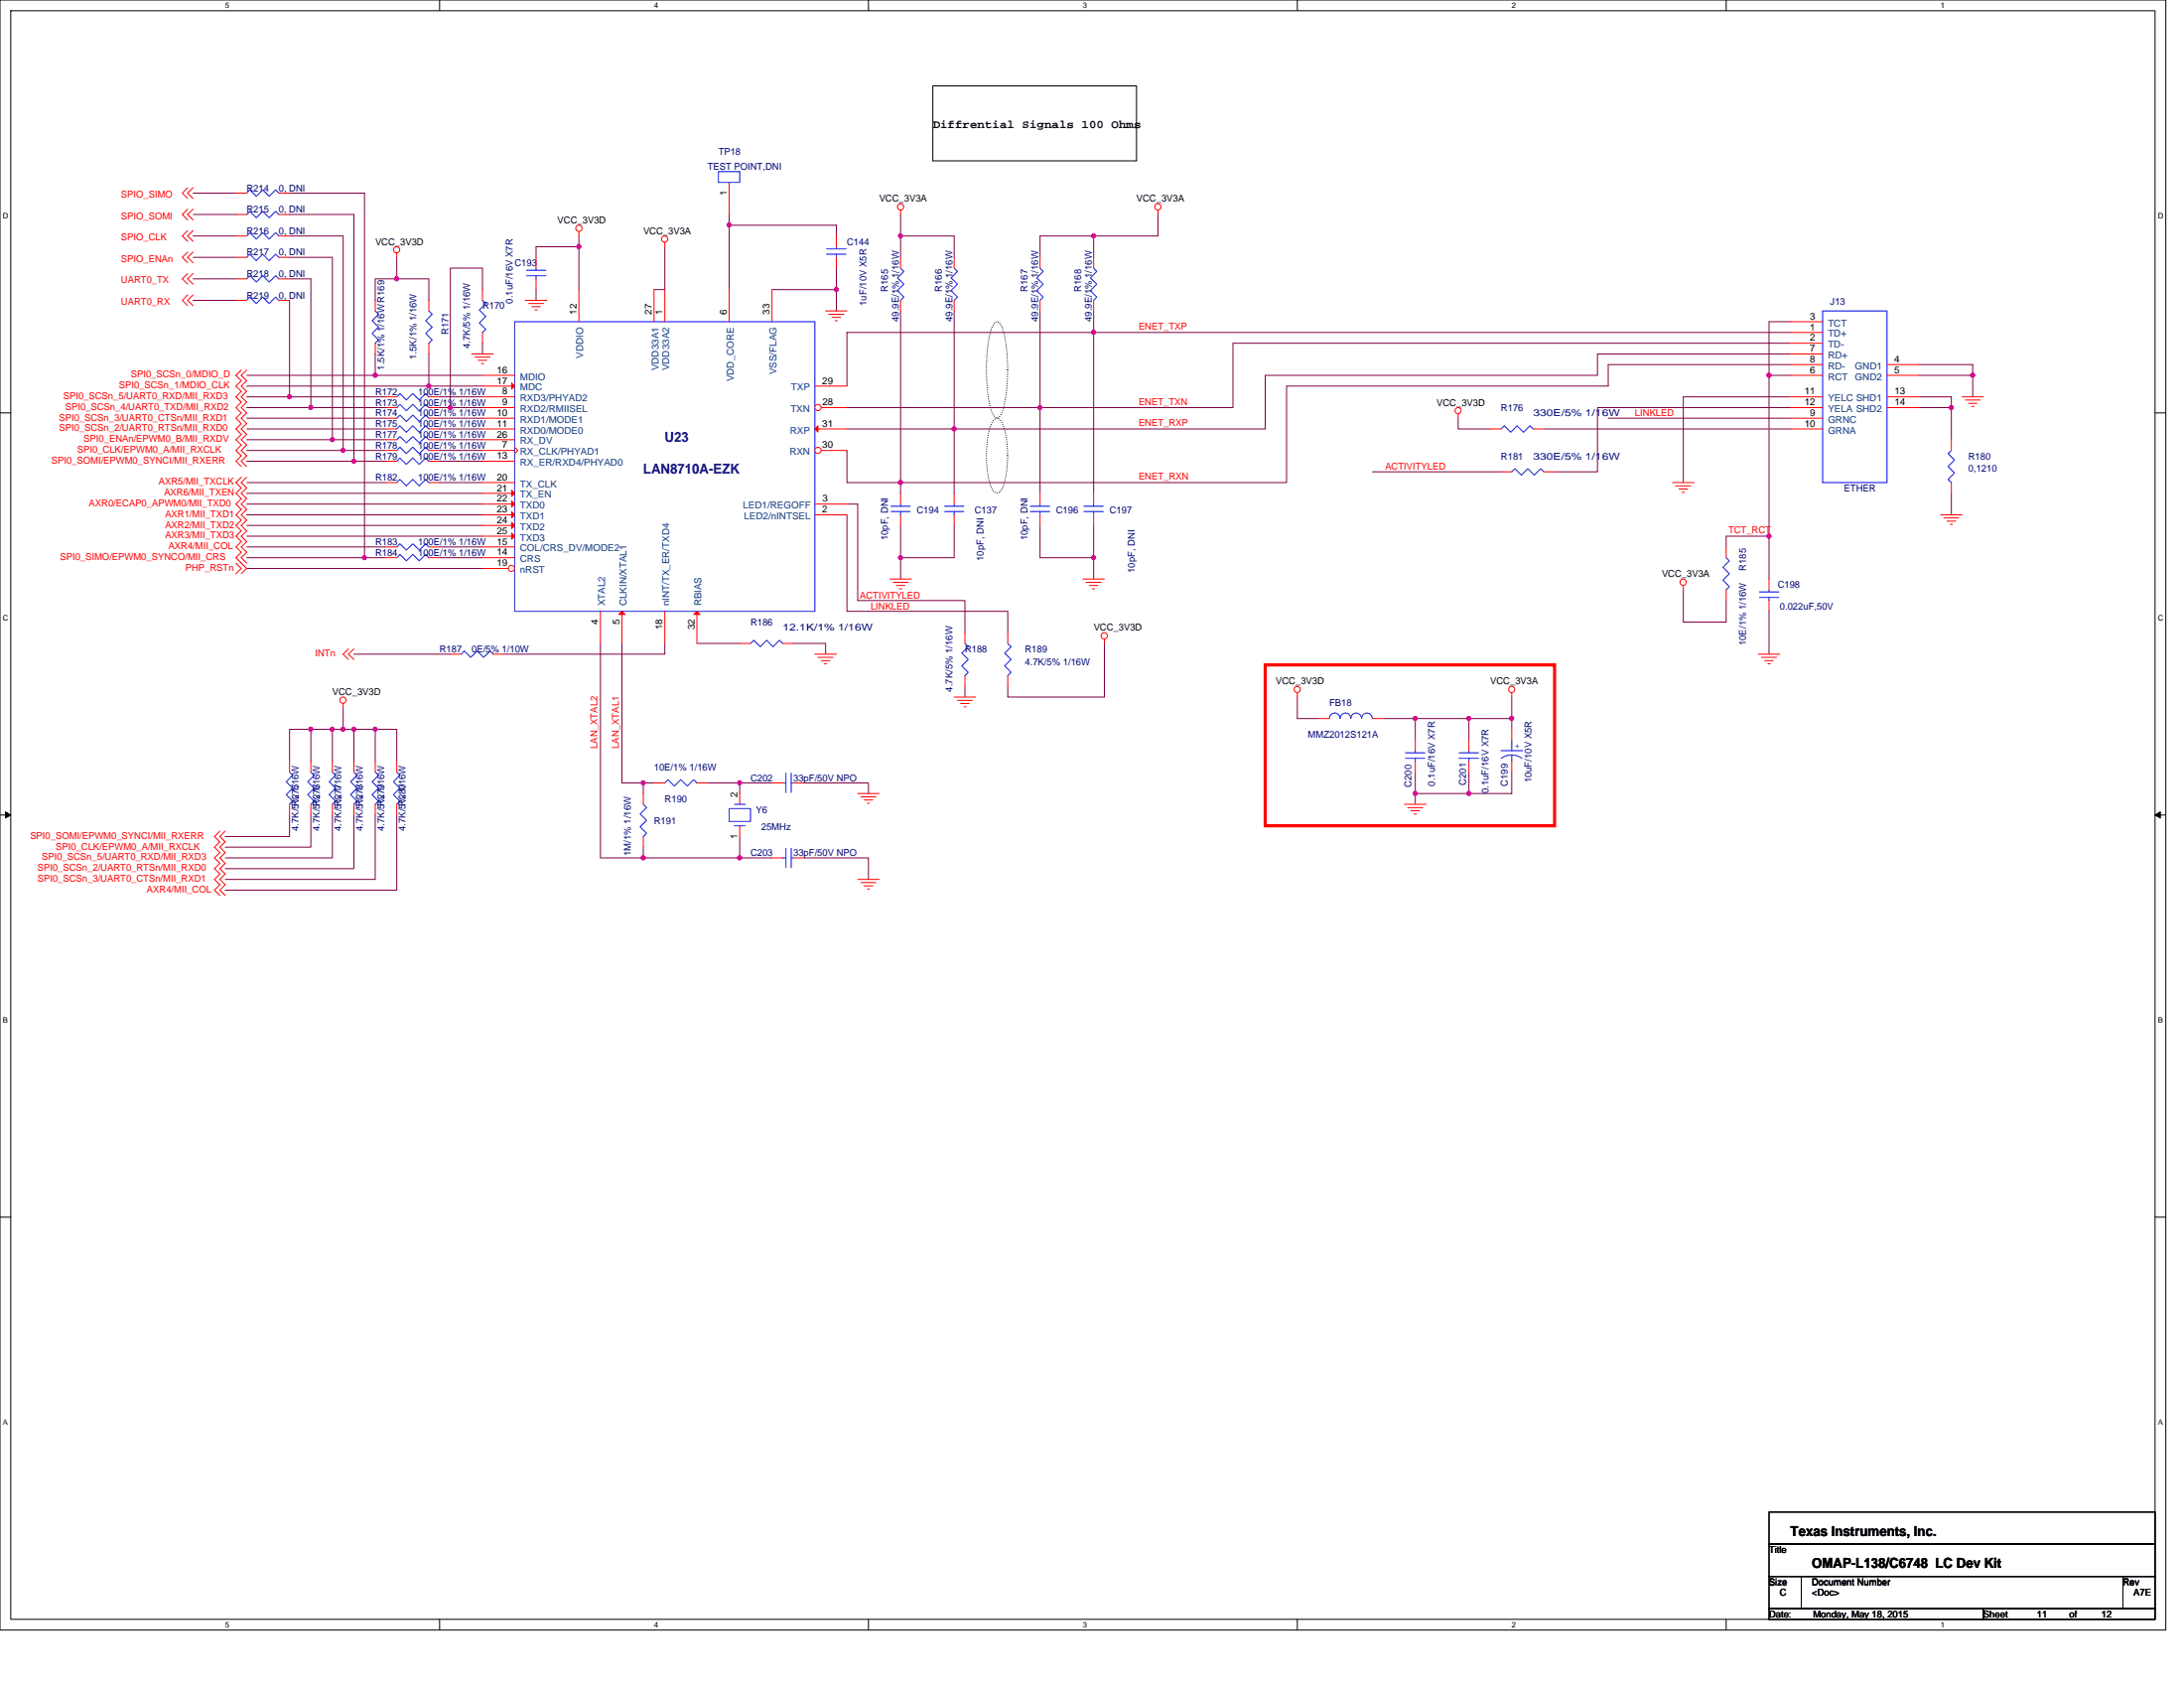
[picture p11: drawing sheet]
<svg xmlns="http://www.w3.org/2000/svg" width="279mm" height="216mm" viewBox="0 0 279 216" stroke-linecap="round" stroke-linejoin="round" font-family="sans-serif">
<path d="M0 0h277.1v208.5h-277.1zM1.4 1.4h274.3v205.7h-274.3z" fill="none" stroke="#000" stroke-width=".13"/>
<g fill="#fff">
<path d="M28.8 .1h.6v1.1h-.6z"/>
<path d="M28.8 207.3h.6v1.1h-.6z"/>
</g>
<path d="M56.2 0v1.4M56.2 207.1v1.4" fill="none" stroke="#000" stroke-width=".13"/>
<g fill="#fff">
<path d="M83.7 .1h.5v1.1h-.5z"/>
<path d="M83.7 207.3h.5v1.1h-.5z"/>
</g>
<path d="M111.1 0v1.4M111.1 207.1v1.4" fill="none" stroke="#000" stroke-width=".13"/>
<g fill="#fff">
<path d="M138.5 .1h.6v1.1h-.6z"/>
<path d="M138.5 207.3h.6v1.1h-.6z"/>
</g>
<path d="M166 0v1.4M166 207.1v1.4" fill="none" stroke="#000" stroke-width=".13"/>
<g fill="#fff">
<path d="M193.4 .1h.6v1.1h-.6z"/>
<path d="M193.4 207.3h.6v1.1h-.6z"/>
</g>
<path d="M220.8 0v1.4M220.8 207.1v1.4" fill="none" stroke="#000" stroke-width=".13"/>
<g fill="#fff">
<path d="M248.3 .1h.5v1.1h-.5z"/>
<path d="M248.3 207.3h.5v1.1h-.5z"/>
<path d="M.4 27.1h.7v1.1h-.7z"/>
<path d="M276.1 27.1h.7v1.1h-.7z"/>
<path d="M.4 78.5h.7v1.1h-.7z"/>
<path d="M276.1 78.5h.7v1.1h-.7z"/>
</g>
<path d="M0 52.8h1.4M275.7 52.8h1.4" fill="none" stroke="#000" stroke-width=".13"/>
<g fill="#fff">
<path d="M.4 130h.6v1.1h-.6z"/>
<path d="M276.1 130h.6v1.1h-.6z"/>
</g>
<path d="M0 104.2h1.4M275.7 104.2h1.4" fill="none" stroke="#000" stroke-width=".13"/>
<path d="M.7 103.8l.7 .4-.7 .4zM275.7 104.2l.7-.4v.8z" fill="#000" stroke="#000" stroke-width=".13"/>
<g fill="#fff">
<path d="M.4 181.4h.6v1.1h-.6z"/>
<path d="M276.1 181.4h.6v1.1h-.6z"/>
</g>
<path d="M119.3 11h26.1v9.6h-26.1zM0 155.7h1.4M275.7 155.7h1.4M226.3 193.4h49.4v4.1h-49.4zM226.3 197.5h49.4v4.1h-49.4zM226.3 201.6h4.1v4.1h-4.1zM226.3 205.7h27.4v1.4h-27.4zM230.4 201.6h41.2v4.1h-41.2zM253.7 205.7h22v1.4h-22zM271.6 201.6h4.1v4.1h-4.1z" fill="none" stroke="#000" stroke-width=".13"/>
<path d="M127.3 41.3l.3-.2 .2 .2a5.2 5.2 0 0 1 .9 2.6 22.6 22.6 0 0 1-.4 8.5l-.5 .9-.2 .2-.3-.2a5.2 5.2 0 0 1-.9-2.6 22.9 22.9 0 0 1 .4-8.5zM127.3 53.6l.3-.1a1.62 1.62 0 0 1 .9 1.4 14 14 0 0 1-.2 7.4l-.5 .7-.2 .1a1.61 1.61 0 0 1-1-1.4 14.2 14.2 0 0 1 .2-7.4z" fill="none" stroke="#000" stroke-width=".13" stroke-dasharray="0 .3"/>
<path d="M161.9 85h37v20.6h-37z" fill="none" stroke="#f00" stroke-width=".4"/>
<g fill="none" stroke="#800040" stroke-width=".13">
<path d="M24.7 27.4h5.5M24.7 32.9h5.5M24.7 38.4h5.5M24.7 24.7h5.5M24.7 30.2h5.5M24.7 35.7h5.5M37 24.7h9.6v46.6M37 32.9h5.5v23.3M37 35.7h2.8v16.4h9.6M37 38.4v12.4h12.4M37 27.4h8.3v31.6M37 30.2h6.9v27.4"/>
<path d="M50.8 32.9v2.8M50.8 35.7h-2.8v2.7M50.8 35.7h4.1v2.7M61.7 37v-2.7h-4.1v17.8M68.6 37v1.4M74.1 31.6h-5.5v1.3M74.1 31.6v5.4M74.1 30.2v1.4M85 31.6v5.4h-1.3M93.3 27.4v1.4h13.7v1.4M93.3 28.8v8.2M98.8 37h8.2"/>
<path d="M107 37v2.8M107 34.3v2.7M115.2 39.8v21.9M115.2 27.4v2.8M115.2 30.2h6.9v2.7M115.2 30.2v2.7M122.1 39.8v15.1M133.1 39.8v12.3M139.9 39.8v2.7M139.9 30.2v2.7M139.9 30.2h-6.8v2.7M148.1 27.4v2.8h-8.2"/>
<path d="M31.6 49.4h23.3M31.6 50.8h5.4M31.6 59h13.7M31.6 57.6h12.3M31.6 56.2h10.9M31.6 48h16.4M31.6 54.9h17.8M31.6 53.5h17.8M31.6 52.1h8.2M42.5 56.2h6.9M43.9 57.6h5.5M45.3 59h4.1"/>
<path d="M48 45.3v2.7M48 48h13.7M54.9 45.3v4.1M54.9 49.4h6.8M56.2 54.9h5.5M56.2 59h5.5M56.2 57.6h5.5M56.2 56.2h5.5M56.2 53.5h5.5M56.2 50.8h5.5M56.2 52.1h1.4M57.6 52.1h4.1"/>
<path d="M61.7 43.9v1.4M108.4 54.9h13.7M108.4 52.1h24.7M108.4 57.6v4.1h6.8M122.1 54.9v8.2M133.1 52.1v11M139.9 42.5h-31.5v6.9M139.9 42.5h89.2M139.9 42.5v20.6M186.5 53.5v1.4h4.1M197.5 54.9h31.6M205.7 53.5h23.4"/>
<path d="M226.3 48h2.8M226.3 48v20.6M229.1 45.3h-24.7v2.7h-42.5v6.9h-39.8M229.1 43.9h-71.4v8.2h-24.6M229.1 50.8h-13.8v10.9M229.1 52.1h-24.7v8.2h-5.5M229.1 46.6h-23.4v2.8h-41.1v12.3h-49.4M229.1 41.1h-2.8v6.9M245.5 50.8h4.1v1.3M245.5 52.1h4.1M245.5 46.6h6.9v1.4M245.5 48h6.9"/>
<path d="M249.6 52.1v4.1M252.4 48v2.8M31.6 64.5h30.1M31.6 63.1h30.1M31.6 70h17.8M31.6 68.6h30.1M31.6 72.7h30.1M31.6 65.8h30.1M31.6 61.7h17.8M31.6 67.2h30.1M31.6 71.3h15M46.6 71.3h2.8"/>
<path d="M56.2 61.7h5.5M56.2 71.3h5.5M56.2 70h5.5M108.4 65.8v12.4h20.5v2.7M108.4 64.5h1.3v12.3h13.7v4.1M115.2 67.2v4.1M115.2 61.7v1.4M115.2 71.3v2.8M122.1 67.2v4.1h-6.9M133.1 67.2v4.1h6.8M139.9 67.2v6.9M175.6 60.3h16.4"/>
<path d="M215.3 75.4v4.2h5.5v-2.8M226.3 68.6h-5.5v1.4M226.3 78.2v5.5M226.3 68.6v5.5M249.6 63.1v2.7M39.8 93.3h-2.8v4.1M39.8 93.3v4.1M39.8 93.3h2.7M42.5 93.3v4.1M42.5 93.3h1.4M43.9 90.5v2.8M43.9 93.3h1.4"/>
<path d="M45.3 83.7h12.3M48 93.3h-2.7v4.1M50.8 97.4v-4.1h-2.8v4.1M76.8 82.3v27.4h5.5M79.6 82.3v17.8h2.7M85 82.3v1.4h-20.5M89.2 82.3h5.4M101.5 82.3h4.1v1.4M123.4 87.8v1.4M141.3 82.3v6.9h-12.4v-1.4M166 89.2v2.7h2.7M176.9 91.9h4.2"/>
<path d="M181.1 91.9v2.7M181.1 98.8v4.1M181.1 91.9h6.8M187.9 91.9h5.5v1.4M187.9 98.8v2.7M187.9 91.9v2.7M193.4 89.2v2.7M193.4 98.8v2.7h-5.5M37 104.2v2.8h-8.2M39.8 104.2v4.2h-11M42.5 104.2v5.5h-13.7M45.3 104.2v6.9h-16.5"/>
<path d="M48 104.2v8.3h-19.2M50.8 104.2v9.7h-22M82.3 100.1h1.4M82.3 100.1v1.4M82.3 108.4v1.3M82.3 109.7h12.3M90.5 100.1h4.1M94.6 109.7h4.2M94.6 107v2.7M94.6 100.1v1.4M94.6 100.1h4.2M102.9 100.1h8.2v1.4"/>
<path d="M102.9 109.7h8.2v2.8M181.1 101.5h6.8"/>
</g>
<g fill="#f0f" stroke="#f0f" stroke-width=".13">
<circle cx="74" cy="31.5" r=".27"/>
<circle cx="39.8" cy="52.1" r=".27"/>
<circle cx="122.1" cy="54.9" r=".27"/>
<circle cx="48" cy="48" r=".27"/>
<circle cx="37" cy="50.7" r=".27"/>
<circle cx="107" cy="37" r=".27"/>
<circle cx="139.9" cy="42.5" r=".27"/>
<circle cx="133" cy="52.1" r=".27"/>
<circle cx="139.9" cy="30.2" r=".27"/>
<circle cx="115.2" cy="30.2" r=".27"/>
<circle cx="115.2" cy="71.3" r=".27"/>
<circle cx="94.6" cy="109.7" r=".27"/>
<circle cx="82.3" cy="109.7" r=".27"/>
<circle cx="94.6" cy="100.1" r=".27"/>
<circle cx="82.3" cy="100.1" r=".27"/>
<circle cx="93.3" cy="28.8" r=".27"/>
<circle cx="54.9" cy="49.4" r=".27"/>
<circle cx="139.9" cy="71.3" r=".27"/>
<circle cx="57.6" cy="52.1" r=".27"/>
<circle cx="249.6" cy="52.1" r=".27"/>
<circle cx="226.3" cy="48" r=".27"/>
<circle cx="226.3" cy="68.6" r=".27"/>
<circle cx="252.4" cy="48" r=".27"/>
<circle cx="115.2" cy="61.7" r=".27"/>
<circle cx="193.4" cy="91.9" r=".27"/>
<circle cx="187.9" cy="91.9" r=".27"/>
<circle cx="181" cy="91.9" r=".27"/>
<circle cx="187.9" cy="101.5" r=".27"/>
<circle cx="181" cy="101.5" r=".27"/>
<circle cx="50.7" cy="35.7" r=".27"/>
<circle cx="46.6" cy="71.3" r=".27"/>
<circle cx="45.3" cy="59" r=".27"/>
<circle cx="43.9" cy="57.6" r=".27"/>
<circle cx="42.5" cy="56.2" r=".27"/>
<circle cx="43.9" cy="93.3" r=".27"/>
<circle cx="42.5" cy="93.3" r=".27"/>
<circle cx="39.8" cy="93.3" r=".27"/>
<circle cx="45.3" cy="93.3" r=".27"/>
<circle cx="48" cy="93.3" r=".27"/>
</g>
<g fill="none" stroke="#f00" stroke-width=".13">
<path d="M24 35l-.7 .7 .7 .6M24 37.7l-.7 .7 .7 .7M24 29.5l-.7 .7 .7 .7M24 32.2l-.7 .7 .7 .7M24 24l-.7 .7 .7 .7M24 26.8l-.7 .6 .7 .7M24.7 35l-.7 .7 .7 .6M24.7 37.7l-.7 .7 .7 .7M24.7 29.5l-.7 .7 .7 .7M24.7 32.2l-.7 .7 .7 .7M24.7 24l-.7 .7 .7 .7M24.7 26.8l-.7 .6 .7 .7"/>
<path d="M30.2 30.2h1.4M30.2 32.9h1.4M35.7 30.2h1.3M35.7 32.9h1.3M50.8 32.4v.5M67.2 38.4h2.8M67.6 38.8h2M68 39.2h1.1M68.5 39.6h.2M74.1 29.6v.6M85 31v.6M105.6 39.8h2.8"/>
<path d="M115.2 26.9v.5M122.1 32.9v1.4M122.1 38.4v1.4M148.1 26.9v.5M30.9 47.3l-.7 .7 .7 .7-.7 .7 .7 .7-.7 .7 .7 .6-.7 .7 .7 .7-.7 .7 .7 .7-.7 .7 .7 .7-.7 .6 .7 .7-.7 .7 .7 .7-.7 .7 .7 .7M31.6 47.3l-.7 .7 .7 .7-.7 .7 .7 .7-.7 .7 .7 .6-.7 .7 .7 .7-.7 .7 .7 .7-.7 .7 .7 .7-.7 .6 .7 .7-.7 .7 .7 .7-.7 .7 .7 .7M49.4 59h1.4M54.9 59h1.3M60.3 45.3h2.8M60.8 45.7h1.9M61.2 46.1h1.1M61.6 46.5h.3"/>
<path d="M61.7 48h4.1M61.7 49.4h4.1M61.7 50.8h4.1M61.7 52.1h4.1M61.7 53.5h4.1M61.7 54.9h4.1M61.7 56.2h4.1M61.7 57.6h4.1M61.7 59h4.1M65.8 57.2l.5 .4-.5 .4M106 40.2h2M106.4 40.6h1.1"/>
<path d="M106.8 41h.3M186.5 52.9v.6M251 50.8h2.7M251.4 51.2h1.9M251.8 51.6h1.1M252.2 52h.3M30.2 72l.7 .7-.7 .7M30.9 61l-.7 .7 .7 .7-.7 .7 .7 .7-.7 .7 .7 .7-.7 .6 .7 .7-.7 .7 .7 .7-.7 .7 .7 .7-.7 .7 .7 .6-.7 .7 1.4 1.4-.7 .7M31.6 61l-.7 .7 .7 .7-.7 .7 .7 .7-.7 .7 .7 .7-.7 .6 .7 .7-.7 .7 .7 .7-.7 .7 .7 .7-.7 .7 .7 .6-.7 .7 .7 .7M61.7 61.7h4.1M61.7 63.1h4.1M61.7 64.5h4.1"/>
<path d="M61.7 65.8h4.1M61.7 67.2h4.1M61.7 68.6h4.1M61.7 70h4.1M61.7 71.3h4.1M113.9 74.1h2.7M114.3 74.5h1.9M114.7 74.9h1.1M115.1 75.3h.3M138.5 74.1h2.8M138.9 74.5h2M139.4 74.9h1.1"/>
<path d="M139.8 75.3h.2M139.9 63.1v1.4M139.9 65.8v1.4M214 61.7h2.7M214.4 62.1h1.9M214.8 62.5h1.1M215.2 63h.3M215.3 74.9v.5M248.3 65.8h2.7M248.7 66.3h1.9M249.1 66.7h1.1M249.5 67.1h.3"/>
<path d="M43.9 90v.5M44.6 83l-.7 .7 .7 .6M45.3 83l-.7 .7 .7 .6M94.6 82.3h1.4M100.1 82.3h1.4M104.2 83.7h2.8M104.6 84.1h2M105.1 84.5h1.1M105.5 84.9h.2M122.1 89.2h2.7M122.5 89.6h1.9M122.9 90h1.1"/>
<path d="M123.3 90.4h.3M141.3 81.7v.6M166 88.6v.6M168.7 91.9h1.4M175.6 91.9h1.3M193.4 88.6v.6M193.4 93.3v1.3M193.4 97.4v1.4M224.9 83.7h2.8M225.4 84.1h1.9M225.8 84.5h1.1M226.2 84.9h.3"/>
<path d="M28.1 106.3l-.7 .7 .7 .7-.7 .7 .7 .7-.7 .6 .7 .7-.7 .7 .7 .7-.7 .7 .7 .7-.7 .7 .7 .6M28.8 106.3l-.7 .7 .7 .7-.7 .7 .7 .7-.7 .6 .7 .7-.7 .7 .7 .7-.7 .7 .7 .7-.7 .7 .7 .6M82.3 101.5v1.4M82.3 107v1.4M98.8 100.1h1.3M101.5 100.1h1.4M109.7 112.5h2.8M109.7 101.5h2.8M110.2 112.9h1.9M110.2 101.9h1.9M110.6 113.3h1.1M110.6 102.3h1.1"/>
<path d="M111 113.7h.2M111 102.7h.2M179.7 102.9h2.7M180.1 103.3h1.9M180.5 103.7h1.1M180.9 104.1h.3"/>
<circle cx="50.7" cy="31.9" r=".4"/>
<circle cx="74.1" cy="29.2" r=".4"/>
<circle cx="85" cy="30.6" r=".4"/>
<circle cx="115.2" cy="26.5" r=".4"/>
<circle cx="148.1" cy="26.5" r=".4"/>
<circle cx="186.5" cy="52.5" r=".39"/>
<circle cx="215.3" cy="74.5" r=".4"/>
<circle cx="43.9" cy="89.6" r=".4"/>
<circle cx="141.3" cy="81.3" r=".4"/>
<circle cx="165.9" cy="88.2" r=".4"/>
<circle cx="193.4" cy="88.2" r=".4"/>
</g>
<g fill="none" stroke="#00f" stroke-width=".13">
<path d="M31.6 30.2l.4-.4 .8 .8 .8-.8 .8 .8 .9-.8 .4 .4M31.6 32.9l.4-.4 .8 .8 .8-.8 .8 .8 .9-.8 .4 .4M122.1 34.3l.4 .4-.8 .8 .8 .8-.8 .9 .8 .8-.4 .4M50.8 59l.4-.4 .8 .8 .8-.8 .8 .8 .9-.8 .4 .4M65.8 41.1h38.4v37.1h-38.4zM138.7 65.4h2.4M138.7 64.7h2.4M139.9 64.5v.2M139.9 65.4v.4M96 82.3l.4-.4 .9 .8 .8-.8 .8 .8 .8-.8 .4 .4M100.5 98.9v2.5M101.2 98.9v2.5"/>
<path d="M170.1 91.9a.68 .68 0 0 1 .7-.7 .68 .68 0 0 1 .6 .7M171.5 91.9a.68 .68 0 0 1 .6-.7 .68 .68 0 0 1 .7 .7 .69 .69 0 0 1 .7-.7 .69 .69 0 0 1 .7 .7M174.2 91.9a.68 .68 0 0 1 .7-.7 .68 .68 0 0 1 .7 .7M192 96h2.8M192 97a2.22 2.22 0 0 1 2.7 0M193.4 96.6v.8M193.4 94.6v1.4M82.3 102.9l.4 .4-.8 .8 .8 .8-.8 .8 .8 .9-.4 .4M100.1 100.1h.4M101.2 100.1h.3"/>
</g>
<g fill="#f00" stroke="#f00" stroke-width=".13">
<path d="M65.4 49l.4 .4-.4 .4z"/>
<path d="M65.4 62.7l.4 .4-.4 .4z"/>
<path d="M65.4 64.1l.4 .4-.4 .4z"/>
<path d="M65.4 65.4l.4 .4-.4 .5z"/>
<path d="M65.4 66.8l.4 .4-.4 .4z"/>
<path d="M65.4 68.2l.4 .4-.4 .4z"/>
</g>
<circle cx="65.4" cy="72.7" r=".4" fill="#fff" stroke="#f00" stroke-width=".13"/>
<path d="M74.1 37v4.1M83.7 37v4.1M85 37v4.1M98.8 37v4.1M104.2 54.9h4.2M61.7 72.7h3.3M76.8 78.2v4.1M79.6 78.2v4.1M89.2 78.2v4.1" fill="none" stroke="#f00" stroke-width=".13"/>
<g fill="#f00" stroke="#f00" stroke-width=".13">
<path d="M79.2 78.6l.4-.4 .4 .4z"/>
<path d="M88.8 78.6l.4-.4 .4 .4z"/>
<path d="M104.2 54.9l.4-.4v.8z"/>
</g>
<circle cx="104.7" cy="57.6" r=".4" fill="#fff" stroke="#f00" stroke-width=".13"/>
<path d="M105.1 57.6h3.3" fill="none" stroke="#f00" stroke-width=".13"/>
<circle cx="104.7" cy="52.1" r=".4" fill="#fff" stroke="#f00" stroke-width=".13"/>
<g fill="none" stroke="#f00" stroke-width=".13">
<path d="M30.2 35.7h1.4M30.2 24.7h1.4M30.2 38.4h1.4M30.2 27.4h1.4M35.7 35.7h1.3M35.7 24.7h1.3M35.7 38.4h1.3M35.7 27.4h1.3M48 38.4v1.4M54.9 38.4v1.4M61.7 37v1.4M68.6 32.9v1.4"/>
<path d="M68.6 35.7v1.3M93.3 37v4.1M93.3 23.3v4.1M107 30.2v1.4M107 32.9v1.4M115.2 32.9v1.4M115.2 38.4v1.4M133.1 32.9v1.4M133.1 38.4v1.4M139.9 32.9v1.4M139.9 38.4v1.4M48 43.9v1.4"/>
<path d="M49.4 54.9h1.4M49.4 52.1h1.4M49.4 56.2h1.4M49.4 50.8h1.4M49.4 53.5h1.4M49.4 57.6h1.4M54.9 54.9h1.3M54.9 52.1h1.3M54.9 56.2h1.3M54.9 50.8h1.3M54.9 53.5h1.3M54.9 57.6h1.3"/>
<path d="M54.9 43.9v1.4M61.7 42.5v1.4M104.2 49.4h4.2M105.1 52.1h3.3M190.6 54.9h1.4M196.2 54.9h1.3M229.1 41.1h4.1M229.1 42.5h4.1M229.1 43.9h4.1M229.1 45.3h4.1M229.1 46.6h4.1M229.1 48h4.1"/>
<path d="M229.1 50.8h4.1M229.1 52.1h4.1M229.1 53.5h4.1M229.1 54.9h4.1M241.4 46.6h4.1M241.4 48h4.1M241.4 50.8h4.1M241.4 52.1h4.1M249.6 56.2v1.4M49.4 61.7h1.4M49.4 70h1.4M49.4 71.3h1.4"/>
<path d="M54.9 61.7h1.3M54.9 70h1.3M54.9 71.3h1.3M85 78.2v4.1M104.2 65.8h4.2M104.2 64.5h4.2M115.2 63.1v1.4M115.2 65.8v1.4M122.1 63.1v1.4M122.1 65.8v1.4M133.1 63.1v1.4M133.1 65.8v1.4"/>
<path d="M192 60.3h1.4M197.5 60.3h1.4M220.8 70v1.3M220.8 75.4v1.4M226.3 74.1v1.3M226.3 76.8v1.4M249.6 61.7v1.4M37 97.4v1.4M39.8 97.4v1.4M42.5 97.4v1.4M45.3 97.4v1.4M48 97.4v1.4"/>
<path d="M50.8 97.4v1.4M57.6 83.7h1.4M63.1 83.7h1.4M123.4 80.9v1.4M123.4 86.4v1.4M128.9 80.9v1.4M128.9 86.4v1.4M181.1 94.6v1.4M181.1 97.4v1.4M187.9 94.6v1.4M187.9 97.4v1.4M37 102.9v1.3"/>
<path d="M39.8 102.9v1.3M42.5 102.9v1.3M45.3 102.9v1.3M48 102.9v1.3M50.8 102.9v1.3M83.7 100.1h1.3M89.2 100.1h1.3M94.6 105.6v1.4M94.6 101.5v1.4M98.8 109.7h1.3M101.5 109.7h1.4"/>
</g>
<g fill="none" stroke="#00f" stroke-width=".13">
<path d="M31.6 35.7l.4-.4 .8 .8 .8-.8 .8 .8 .9-.8 .4 .4M31.6 24.7l.4-.4 .8 .8 .8-.8 .8 .8 .9-.8 .4 .4M31.6 38.4l.4-.4 .8 .8 .8-.8 .8 .8 .9-.8 .4 .4M31.6 27.4l.4-.4 .8 .9 .8-.9 .8 .9 .9-.9 .4 .4M48 39.8l.4 .4-.8 .8 .8 .8-.8 .9 .8 .8-.4 .4M54.9 39.8l.4 .4-.8 .8 .8 .8-.8 .9 .8 .8-.4 .4M61.7 38.4l.4 .4-.8 .8 .8 .9-.8 .8 .8 .8-.4 .4M67.4 35.3h2.4M67.4 34.6h2.4M68.6 34.3v.3M68.6 35.3v.4M91.9 21.9h2.7v1.4h-2.7z"/>
<path d="M105.7 32.5h2.5M105.7 31.8h2.5M107 31.6v.2M107 32.5v.4M115.2 34.3l.4 .4-.8 .8 .8 .8-.8 .9 .8 .8-.4 .4M133.1 34.3l.4 .4-.9 .8 .9 .8-.9 .9 .9 .8-.4 .4M139.9 34.3l.4 .4-.8 .8 .8 .8-.8 .9 .8 .8-.4 .4M233.2 39.8h8.2v21.9h-8.2zM50.8 54.9l.4-.4 .8 .8 .8-.8 .8 .8 .9-.8 .4 .4M50.8 52.1l.4-.4 .8 .8 .8-.8 .8 .8 .9-.8 .4 .4M50.8 56.2l.4-.4 .8 .8 .8-.8 .8 .8 .9-.8 .4 .4M50.8 50.8l.4-.5 .8 .9 .8-.9 .8 .9 .9-.9 .4 .5"/>
<path d="M50.8 53.5l.4-.4 .8 .8 .8-.8 .8 .8 .9-.8 .4 .4M50.8 57.6l.4-.4 .8 .8 .8-.8 .8 .8 .9-.8 .4 .4M192 54.9l.4-.4 .9 .8 .8-.8 .8 .8 .8-.8 .5 .4M249.6 57.6l-.4 .4 .8 .8-.8 .9 .8 .8-.8 .8 .4 .4M50.8 61.7l.4-.4 .8 .8 .8-.8 .8 .8 .9-.8 .4 .4M50.8 70l.4-.4 .8 .8 .8-.8 .8 .8 .9-.8 .4 .4M50.8 71.3l.4-.4 .8 .8 .8-.8 .8 .8 .9-.8 .4 .4M114 65.4h2.5M114 64.7h2.5M115.2 64.5v.2M115.2 65.4v.4M120.8 65.4h2.5"/>
<path d="M120.8 64.7h2.5M122.1 64.5v.2M122.1 65.4v.4M131.8 65.4h2.5M131.8 64.7h2.5M133.1 64.5v.2M133.1 65.4v.4M193.4 60.3l.4-.4 .8 .9 .9-.9 .8 .9 .8-.9 .4 .4M220.8 71.3l.4 .4-.8 .9 .8 .8-.8 .8 .8 .8-.4 .4M225.1 76.4h2.5M225.1 75.7h2.5M226.3 75.4v.3"/>
<path d="M226.3 76.4v.4M37 98.8l.4 .4-.8 .8 .8 .8-.8 .8 .8 .9-.4 .4M39.8 98.8l.4 .4-.8 .8 .8 .8-.8 .8 .8 .9-.4 .4M42.5 98.8l.4 .4-.8 .8 .8 .8-.8 .8 .8 .9-.4 .4M45.3 98.8l.4 .4-.8 .8 .8 .8-.8 .8 .8 .9-.4 .4M48 98.8l.4 .4-.8 .8 .8 .8-.8 .8 .8 .9-.4 .4M50.8 98.8l.4 .4-.9 .8 .9 .8-.9 .8 .9 .9-.4 .4M59 83.7l.4-.4 .8 .8 .8-.8 .9 .8 .8-.8 .4 .4M123.4 82.3l.5 .4-.9 .8 .9 .8-.9 .9 .9 .8-.5 .4M128.9 82.3l.4 .4-.8 .8 .8 .8-.8 .9 .8 .8-.4 .4M179.8 97h2.5M179.8 96.3h2.5"/>
<path d="M181.1 96v.3M181.1 97v.4M186.7 97h2.4M186.7 96.3h2.4M187.9 96v.3M187.9 97v.4M85 100.1l.4-.4 .9 .8 .8-.8 .8 .8 .9-.8 .4 .4M93.3 103.4h2.7v1.7h-2.7zM94 105.6h1.3M94 102.9h1.3M100.1 109.7h.4M100.5 108.5v2.5"/>
<path d="M101.2 109.7h.3M101.2 108.5v2.5"/>
</g>
<g fill="#f0f" stroke="#f0f" stroke-width=".13">
<circle cx="74" cy="31.5" r=".27"/>
<circle cx="39.8" cy="52.1" r=".27"/>
<circle cx="122.1" cy="54.9" r=".27"/>
<circle cx="48" cy="48" r=".27"/>
<circle cx="37" cy="50.7" r=".27"/>
<circle cx="107" cy="37" r=".27"/>
<circle cx="139.9" cy="42.5" r=".27"/>
<circle cx="133" cy="52.1" r=".27"/>
<circle cx="139.9" cy="30.2" r=".27"/>
<circle cx="115.2" cy="30.2" r=".27"/>
<circle cx="115.2" cy="71.3" r=".27"/>
<circle cx="94.6" cy="109.7" r=".27"/>
<circle cx="82.3" cy="109.7" r=".27"/>
<circle cx="94.6" cy="100.1" r=".27"/>
<circle cx="82.3" cy="100.1" r=".27"/>
<circle cx="93.3" cy="28.8" r=".27"/>
<circle cx="54.9" cy="49.4" r=".27"/>
<circle cx="139.9" cy="71.3" r=".27"/>
<circle cx="57.6" cy="52.1" r=".27"/>
<circle cx="249.6" cy="52.1" r=".27"/>
<circle cx="226.3" cy="48" r=".27"/>
<circle cx="226.3" cy="68.6" r=".27"/>
<circle cx="252.4" cy="48" r=".27"/>
<circle cx="115.2" cy="61.7" r=".27"/>
<circle cx="193.4" cy="91.9" r=".27"/>
<circle cx="187.9" cy="91.9" r=".27"/>
<circle cx="181" cy="91.9" r=".27"/>
<circle cx="187.9" cy="101.5" r=".27"/>
<circle cx="181" cy="101.5" r=".27"/>
<circle cx="50.7" cy="35.7" r=".27"/>
<circle cx="46.6" cy="71.3" r=".27"/>
<circle cx="45.3" cy="59" r=".27"/>
<circle cx="43.9" cy="57.6" r=".27"/>
<circle cx="42.5" cy="56.2" r=".27"/>
<circle cx="43.9" cy="93.3" r=".27"/>
<circle cx="42.5" cy="93.3" r=".27"/>
<circle cx="39.8" cy="93.3" r=".27"/>
<circle cx="45.3" cy="93.3" r=".27"/>
<circle cx="48" cy="93.3" r=".27"/>
</g>
<g font-size="1.8" fill="#000080">
<text x="85" y="56.5">U23</text>
<text x="82.3" y="60.6">LAN8710A-EZK</text>
</g>
<g font-size="1.8">
<text x="229.1" y="196.4">Texas Instruments, Inc.</text>
<text x="231.8" y="200.5">OMAP-L138/C6748 LC Dev Kit</text>
</g>
<text font-size="1.5" x="119.3" y="16.3">Diffrential Signals 100 Ohms</text>
<g font-size="1.2" fill="#000080">
<text x="90.5" y="21.7">TEST POINT,DNI</text>
<text x="91.9" y="19.8">TP18</text>
<text x="31.6" y="29.9">R216</text>
<text x="31.6" y="24.4">R214</text>
<text x="31.6" y="27.2">R215</text>
<text x="35.7" y="29.9">0, DNI</text>
<text x="35.7" y="24.4">0, DNI</text>
<text x="35.7" y="27.2">0, DNI</text>
<text x="31.6" y="32.7">R217</text>
<text x="31.6" y="35.4">R218</text>
<text x="35.7" y="32.7">0, DNI</text>
<text x="35.7" y="35.4">0, DNI</text>
<text x="65.8" y="34">C193</text>
<text x="108.4" y="31.3">C144</text>
<text x="31.6" y="38.2">R219</text>
<text x="35.7" y="38.2">0, DNI</text>
<text x="61.7" y="39.5">R170</text>
<text x="65.6" y="38.8" transform="rotate(-90 65.6 38.8)">0.1uF/16V X7R</text>
<text x="110.9" y="39.1" transform="rotate(-90 110.9 39.1)">1uF/10V X5R</text>
<text x="113.6" y="37.3" transform="rotate(-90 113.6 37.3)">R165</text>
<text x="115" y="41.1" transform="rotate(-90 115 41.1)">49.9E/1% 1/16W</text>
<text x="120.5" y="37.3" transform="rotate(-90 120.5 37.3)">R166</text>
<text x="121.9" y="41.1" transform="rotate(-90 121.9 41.1)">49.9E/1% 1/16W</text>
<text x="131.4" y="37.3" transform="rotate(-90 131.4 37.3)">R167</text>
<text x="132.8" y="41.1" transform="rotate(-90 132.8 41.1)">49.9E/1% 1/16W</text>
<text x="138.3" y="37.3" transform="rotate(-90 138.3 37.3)">R168</text>
<text x="139.7" y="41.1" transform="rotate(-90 139.7 41.1)">49.9E/1% 1/16W</text>
<text x="234.1" y="39">J13</text>
<text x="49.1" y="47.3" transform="rotate(-90 49.1 47.3)">1.5K/1% 1/16W R169</text>
<text x="53.3" y="46" transform="rotate(-90 53.3 46)">1.5K/1% 1/16W</text>
<text x="57.4" y="42.8" transform="rotate(-90 57.4 42.8)">R171</text>
<text x="60.1" y="44.6" transform="rotate(-90 60.1 44.6)">4.7K/5% 1/16W</text>
<text x="48" y="51.9">R173</text>
<text x="48" y="50.5">R172</text>
<text x="48" y="53.3">R174</text>
<text x="53.5" y="51.9">100E/1% 1/16W</text>
<text x="53.5" y="50.5">100E/1% 1/16W</text>
<text x="53.5" y="53.3">100E/1% 1/16W</text>
<text x="192" y="52.6">R176</text>
<text x="196.2" y="53.3">330E/5% 1/16W</text>
<text x="48" y="58.7">R179</text>
<text x="48" y="54.6">R175</text>
<text x="48" y="56">R177</text>
<text x="48" y="57.4">R178</text>
<text x="53.5" y="58.7">100E/1% 1/16W</text>
<text x="53.5" y="54.6">100E/1% 1/16W</text>
<text x="53.5" y="56">100E/1% 1/16W</text>
<text x="53.5" y="57.4">100E/1% 1/16W</text>
<text x="192" y="58.7">R181</text>
<text x="196.2" y="58.7">330E/5% 1/16W</text>
<text x="251.8" y="58.7">R180</text>
<text x="48" y="61.5">R182</text>
<text x="53.5" y="61.5">100E/1% 1/16W</text>
<text x="117.3" y="65.6">C194</text>
<text x="124.7" y="65.6">C137</text>
<text x="135.1" y="65.6">C196</text>
<text x="142" y="65.6">C197</text>
<text x="235.9" y="62.8">ETHER</text>
<text x="251.8" y="60.4">0,1210</text>
<text x="48" y="69.7">R183</text>
<text x="48" y="71.1">R184</text>
<text x="53.5" y="69.7">100E/1% 1/16W</text>
<text x="53.5" y="71.1">100E/1% 1/16W</text>
<text x="113.6" y="69.1" transform="rotate(-90 113.6 69.1)">10pF, DNI</text>
<text x="125.8" y="71.7" transform="rotate(-90 125.8 71.7)">10pF, DNI</text>
<text x="131.4" y="69.1" transform="rotate(-90 131.4 69.1)">10pF, DNI</text>
<text x="145.2" y="73.3" transform="rotate(-90 145.2 73.3)">10pF, DNI</text>
<text x="223.4" y="73" transform="rotate(-90 223.4 73)">R185</text>
<text x="227.4" y="75.2">C198</text>
<text x="227.7" y="77.9">0.022uF,50V</text>
<text x="56.2" y="83.4">R187</text>
<text x="60.3" y="83.4">0E/5% 1/10W</text>
<text x="96" y="80">R186</text>
<text x="100.1" y="80.7">12.1K/1% 1/16W</text>
<text x="123.4" y="83.4">R188</text>
<text x="131.1" y="83.4">R189</text>
<text x="223.4" y="82.6" transform="rotate(-90 223.4 82.6)">10E/1% 1/16W</text>
<text x="121.9" y="88.5" transform="rotate(-90 121.9 88.5)">4.7K/5% 1/16W</text>
<text x="131.1" y="85.1">4.7K/5% 1/16W</text>
<text x="167.3" y="94.4">MMZ2012S121A</text>
<text x="170.1" y="90.3">FB18</text>
<text x="83.7" y="98.5">10E/1% 1/16W</text>
<text x="96" y="99.9">C202</text>
<text x="101.5" y="99.9">33pF/50V NPO</text>
<text x="180.6" y="100.7" transform="rotate(-90 180.6 100.7)">C200</text>
<text x="183.6" y="100.5" transform="rotate(-90 183.6 100.5)">0.1uF/16V X7R</text>
<text x="187.6" y="100.4" transform="rotate(-90 187.6 100.4)">C201</text>
<text x="190.4" y="101.5" transform="rotate(-90 190.4 101.5)">0.1uF/16V X7R</text>
<text x="192.9" y="100.5" transform="rotate(-90 192.9 100.5)">C199</text>
<text x="195.9" y="100.1" transform="rotate(-90 195.9 100.1)">10uF/10V X5R</text>
<text x="38.2" y="106.3" transform="rotate(-90 38.2 106.3)">4.7K/5% 1/16W</text>
<text x="38.2" y="103.1" transform="rotate(-90 38.2 103.1)">R275</text>
<text x="40.9" y="106.3" transform="rotate(-90 40.9 106.3)">4.7K/5% 1/16W</text>
<text x="40.9" y="103.1" transform="rotate(-90 40.9 103.1)">R276</text>
<text x="43.7" y="106.3" transform="rotate(-90 43.7 106.3)">4.7K/5% 1/16W</text>
<text x="43.7" y="103.1" transform="rotate(-90 43.7 103.1)">R277</text>
<text x="46.4" y="106.3" transform="rotate(-90 46.4 106.3)">4.7K/5% 1/16W</text>
<text x="46.4" y="103.1" transform="rotate(-90 46.4 103.1)">R278</text>
<text x="49.1" y="106.3" transform="rotate(-90 49.1 106.3)">4.7K/5% 1/16W</text>
<text x="49.1" y="103.1" transform="rotate(-90 49.1 103.1)">R279</text>
<text x="51.9" y="106.3" transform="rotate(-90 51.9 106.3)">4.7K/5% 1/16W</text>
<text x="51.9" y="103.1" transform="rotate(-90 51.9 103.1)">R280</text>
<text x="83.7" y="105.4">R191</text>
<text x="85" y="102.6">R190</text>
<text x="96.7" y="104">Y6</text>
<text x="97.4" y="106.2">25MHz</text>
<text x="80.7" y="109.5" transform="rotate(-90 80.7 109.5)">1M/1% 1/16W</text>
<text x="96" y="109.5">C203</text>
<text x="101.5" y="109.5">33pF/50V NPO</text>
</g>
<g font-size="1.2" fill="#f00">
<text x="15.5" y="25.3">SPIO_SIMO</text>
<text x="15.5" y="28">SPIO_SOMI</text>
<text x="15.5" y="30.8">SPIO_CLK</text>
<text x="15.5" y="33.5">SPIO_ENAn</text>
<text x="15.5" y="36.2">UART0_TX</text>
<text x="15.5" y="39">UART0_RX</text>
<text x="145.7" y="42.1">ENET_TXP</text>
<text x="7.6" y="53.8">SPI0_SCSn_3/UART0_CTSn/MII_RXD1</text>
<text x="8.1" y="51.1">SPI0_SCSn_5/UART0_RXD/MII_RXD3</text>
<text x="8.4" y="52.4">SPI0_SCSn_4/UART0_TXD/MII_RXD2</text>
<text x="15.2" y="49.7">SPI0_SCSn_1/MDIO_CLK</text>
<text x="16.7" y="48.3">SPI0_SCSn_0/MDIO_D</text>
<text x="145.7" y="51.8">ENET_TXN</text>
<text x="209.2" y="53.2">LINKLED</text>
<text x="6.6" y="59.3">SPI0_SOMI/EPWM0_SYNCI/MII_RXERR</text>
<text x="7.6" y="55.2">SPI0_SCSn_2/UART0_RTSn/MII_RXD0</text>
<text x="9.9" y="57.9">SPI0_CLK/EPWM0_A/MII_RXCLK</text>
<text x="10.7" y="56.5">SPI0_ENAn/EPWM0_B/MII_RXDV</text>
<text x="145.7" y="54.5">ENET_RXP</text>
<text x="11.4" y="64.8">AXR0/ECAP0_APWM0/MII_TXD0</text>
<text x="20.3" y="62">AXR5/MII_TXCLK</text>
<text x="21" y="63.4">AXR6/MII_TXEN</text>
<text x="145.7" y="61.3">ENET_RXN</text>
<text x="177.2" y="60.1">ACTIVITYLED</text>
<text x="7.7" y="71.6">SPI0_SIMO/EPWM0_SYNCO/MII_CRS</text>
<text x="21.1" y="66.1">AXR1/MII_TXD1</text>
<text x="21.1" y="67.5">AXR2/MII_TXD2</text>
<text x="21.1" y="68.9">AXR3/MII_TXD3</text>
<text x="21.5" y="70.3">AXR4/MII_COL</text>
<text x="221.1" y="68.2">TCT_RCT</text>
<text x="23.7" y="73">PHP_RSTn</text>
<text x="110" y="76.5">ACTIVITYLED</text>
<text x="111.4" y="77.9">LINKLED</text>
<text x="40.3" y="84">INTn</text>
<text x="76.4" y="95.7" transform="rotate(-90 76.4 95.7)">LAN_XTAL2</text>
<text x="79.2" y="95.7" transform="rotate(-90 79.2 95.7)">LAN_XTAL1</text>
<text x="3.9" y="107.3">SPI0_SOMI/EPWM0_SYNCI/MII_RXERR</text>
<text x="4.8" y="111.4">SPI0_SCSn_2/UART0_RTSn/MII_RXD0</text>
<text x="4.8" y="112.8">SPI0_SCSn_3/UART0_CTSn/MII_RXD1</text>
<text x="5.4" y="110">SPI0_SCSn_5/UART0_RXD/MII_RXD3</text>
<text x="7.1" y="108.7">SPI0_CLK/EPWM0_A/MII_RXCLK</text>
<text x="18.8" y="114.2">AXR4/MII_COL</text>
</g>
<g font-size="1.2">
<text x="71.3" y="28.6">VCC_3V3D</text>
<text x="82.3" y="29.9">VCC_3V3A</text>
<text x="93" y="25" transform="rotate(-90 93 25)">1</text>
<text x="112.5" y="25.8">VCC_3V3A</text>
<text x="145.4" y="25.8">VCC_3V3A</text>
<text x="48" y="31.3">VCC_3V3D</text>
<text x="73.8" y="40.2" transform="rotate(-90 73.8 40.2)">12</text>
<text x="83.4" y="40.2" transform="rotate(-90 83.4 40.2)">27</text>
<text x="84.8" y="40.2" transform="rotate(-90 84.8 40.2)">1</text>
<text x="93" y="40.2" transform="rotate(-90 93 40.2)">6</text>
<text x="98.5" y="40.2" transform="rotate(-90 98.5 40.2)">33</text>
<text x="231.5" y="40.9">3</text>
<text x="63.5" y="47.7">16</text>
<text x="231.5" y="42.2">1</text>
<text x="231.5" y="43.6">2</text>
<text x="231.5" y="45">7</text>
<text x="231.5" y="46.3">8</text>
<text x="231.5" y="47.7">6</text>
<text x="242.4" y="46.3">4</text>
<text x="242.4" y="47.7">5</text>
<text x="63.5" y="49.1">17</text>
<text x="63.5" y="53.2">10</text>
<text x="64.2" y="50.5">8</text>
<text x="64.2" y="51.8">9</text>
<text x="105.2" y="49.1">29</text>
<text x="105.2" y="51.8">28</text>
<text x="183.8" y="51.9">VCC_3V3D</text>
<text x="230.9" y="50.5">11</text>
<text x="230.9" y="51.8">12</text>
<text x="231.5" y="53.2">9</text>
<text x="242.4" y="50.5">13</text>
<text x="242.4" y="51.8">14</text>
<text x="63.5" y="54.6">11</text>
<text x="63.5" y="55.9">26</text>
<text x="63.5" y="58.7">13</text>
<text x="64.2" y="57.3">7</text>
<text x="105.2" y="57.3">30</text>
<text x="105.2" y="54.6">31</text>
<text x="230.9" y="54.6">10</text>
<text x="63.5" y="61.4">20</text>
<text x="63.5" y="62.8">21</text>
<text x="63.5" y="64.2">22</text>
<text x="63.5" y="65.6">23</text>
<text x="105.2" y="65.6">2</text>
<text x="105.2" y="64.2">3</text>
<text x="63.5" y="66.9">24</text>
<text x="63.5" y="68.3">25</text>
<text x="63.5" y="69.7">15</text>
<text x="63.5" y="71">14</text>
<text x="63.5" y="72.4">19</text>
<text x="212.6" y="73.8">VCC_3V3A</text>
<text x="76.5" y="79.8" transform="rotate(-90 76.5 79.8)">4</text>
<text x="79.3" y="79.8" transform="rotate(-90 79.3 79.8)">5</text>
<text x="84.8" y="80.5" transform="rotate(-90 84.8 80.5)">18</text>
<text x="88.9" y="80.5" transform="rotate(-90 88.9 80.5)">32</text>
<text x="139.9" y="80.7">VCC_3V3D</text>
<text x="42.5" y="88.9">VCC_3V3D</text>
<text x="163.2" y="87.5">VCC_3V3D</text>
<text x="190.6" y="87.5">VCC_3V3A</text>
<text x="94.3" y="101.9" transform="rotate(-90 94.3 101.9)">2</text>
<text x="94.3" y="107.3" transform="rotate(-90 94.3 107.3)">1</text>
<text x="226.3" y="198.6">Title</text>
<text x="226.3" y="202.8">Size</text>
<text x="231.8" y="202.8">Document Number</text>
<text x="271.6" y="202.8">Rev</text>
<text x="226.3" y="206.9">Date:</text>
<text x="227.7" y="204.1">C</text>
<text x="231.8" y="204.1">&lt;Doc&gt;</text>
<text x="231.9" y="206.9">Monday, May 18, 2015</text>
<text x="253.7" y="206.9">Sheet</text>
<text x="260.6" y="206.9">11</text>
<text x="264.7" y="206.9">of</text>
<text x="268.8" y="206.9">12</text>
<text x="272.9" y="204.1">A7E</text>
</g>
<g font-size="1.2" fill="#004080">
<text x="233.8" y="41.7">TCT</text>
<text x="74.6" y="45.8" transform="rotate(-90 74.6 45.8)">VDDIO</text>
<text x="84.2" y="47.4" transform="rotate(-90 84.2 47.4)">VDD33A1</text>
<text x="85.6" y="47.4" transform="rotate(-90 85.6 47.4)">VDD33A2</text>
<text x="99.3" y="47.9" transform="rotate(-90 99.3 47.9)">VSS/FLAG</text>
<text x="233.8" y="43.1">TD+</text>
<text x="233.8" y="44.5">TD-</text>
<text x="233.8" y="45.8">RD+</text>
<text x="233.8" y="47.2">RD-</text>
<text x="237.3" y="47.2">GND1</text>
<text x="66.5" y="48.6">MDIO</text>
<text x="66.5" y="50">MDC</text>
<text x="66.5" y="51.3">RXD3/PHYAD2</text>
<text x="66.5" y="52.7">RXD2/RMIISEL</text>
<text x="93.9" y="48.8" transform="rotate(-90 93.9 48.8)">VDD_CORE</text>
<text x="101.1" y="52.7">TXN</text>
<text x="101.2" y="50">TXP</text>
<text x="233.8" y="48.6">RCT</text>
<text x="233.8" y="51.3">YELC SHD1</text>
<text x="233.8" y="52.7">YELA SHD2</text>
<text x="237.3" y="48.6">GND2</text>
<text x="66.5" y="54.1">RXD1/MODE1</text>
<text x="66.5" y="55.4">RXD0/MODE0</text>
<text x="66.5" y="56.8">RX_DV</text>
<text x="66.5" y="58.2">RX_CLK/PHYAD1</text>
<text x="66.5" y="59.6">RX_ER/RXD4/PHYAD0</text>
<text x="101" y="58.2">RXN</text>
<text x="101.1" y="55.4">RXP</text>
<text x="233.8" y="54.1">GRNC</text>
<text x="233.8" y="55.4">GRNA</text>
<text x="66.5" y="62.3">TX_CLK</text>
<text x="66.5" y="63.7">TX_EN</text>
<text x="66.5" y="65">TXD0</text>
<text x="95.1" y="65">LED1/REGOFF</text>
<text x="66.5" y="66.4">TXD1</text>
<text x="66.5" y="67.8">TXD2</text>
<text x="66.5" y="69.2">TXD3</text>
<text x="66.5" y="70.5">COL/CRS_DV/MODE2</text>
<text x="66.5" y="71.9">CRS</text>
<text x="95.2" y="66.4">LED2/nINTSEL</text>
<text x="66.5" y="73.3">nRST</text>
<text x="77.4" y="77.5" transform="rotate(-90 77.4 77.5)">XTAL2</text>
<text x="80.1" y="77.5" transform="rotate(-90 80.1 77.5)">CLKIN/XTAL1</text>
<text x="85.6" y="77.5" transform="rotate(-90 85.6 77.5)">nINT/TX_ER/TXD4</text>
<text x="89.7" y="77.5" transform="rotate(-90 89.7 77.5)">RBIAS</text>
</g>
<text font-size="1.2" fill="#00f" x="193.8" y="95.8">+</text>
<g font-size="1">
<text x="28.8" y="1">5</text>
<text x="83.7" y="1">4</text>
<text x="138.5" y="1">3</text>
<text x="193.4" y="1">2</text>
<text x="248.3" y="1">1</text>
<text x=".4" y="28">D</text>
<text x="276.1" y="28">D</text>
<text x=".4" y="79.4">C</text>
<text x="276.1" y="79.4">C</text>
<text x=".4" y="130.9">B</text>
<text x="276.1" y="130.9">B</text>
<text x=".4" y="182.3">A</text>
<text x="276.1" y="182.3">A</text>
<text x="28.8" y="208.2">5</text>
<text x="83.7" y="208.2">4</text>
<text x="138.5" y="208.2">3</text>
<text x="193.4" y="208.2">2</text>
<text x="248.3" y="208.2">1</text>
</g>
</svg>
